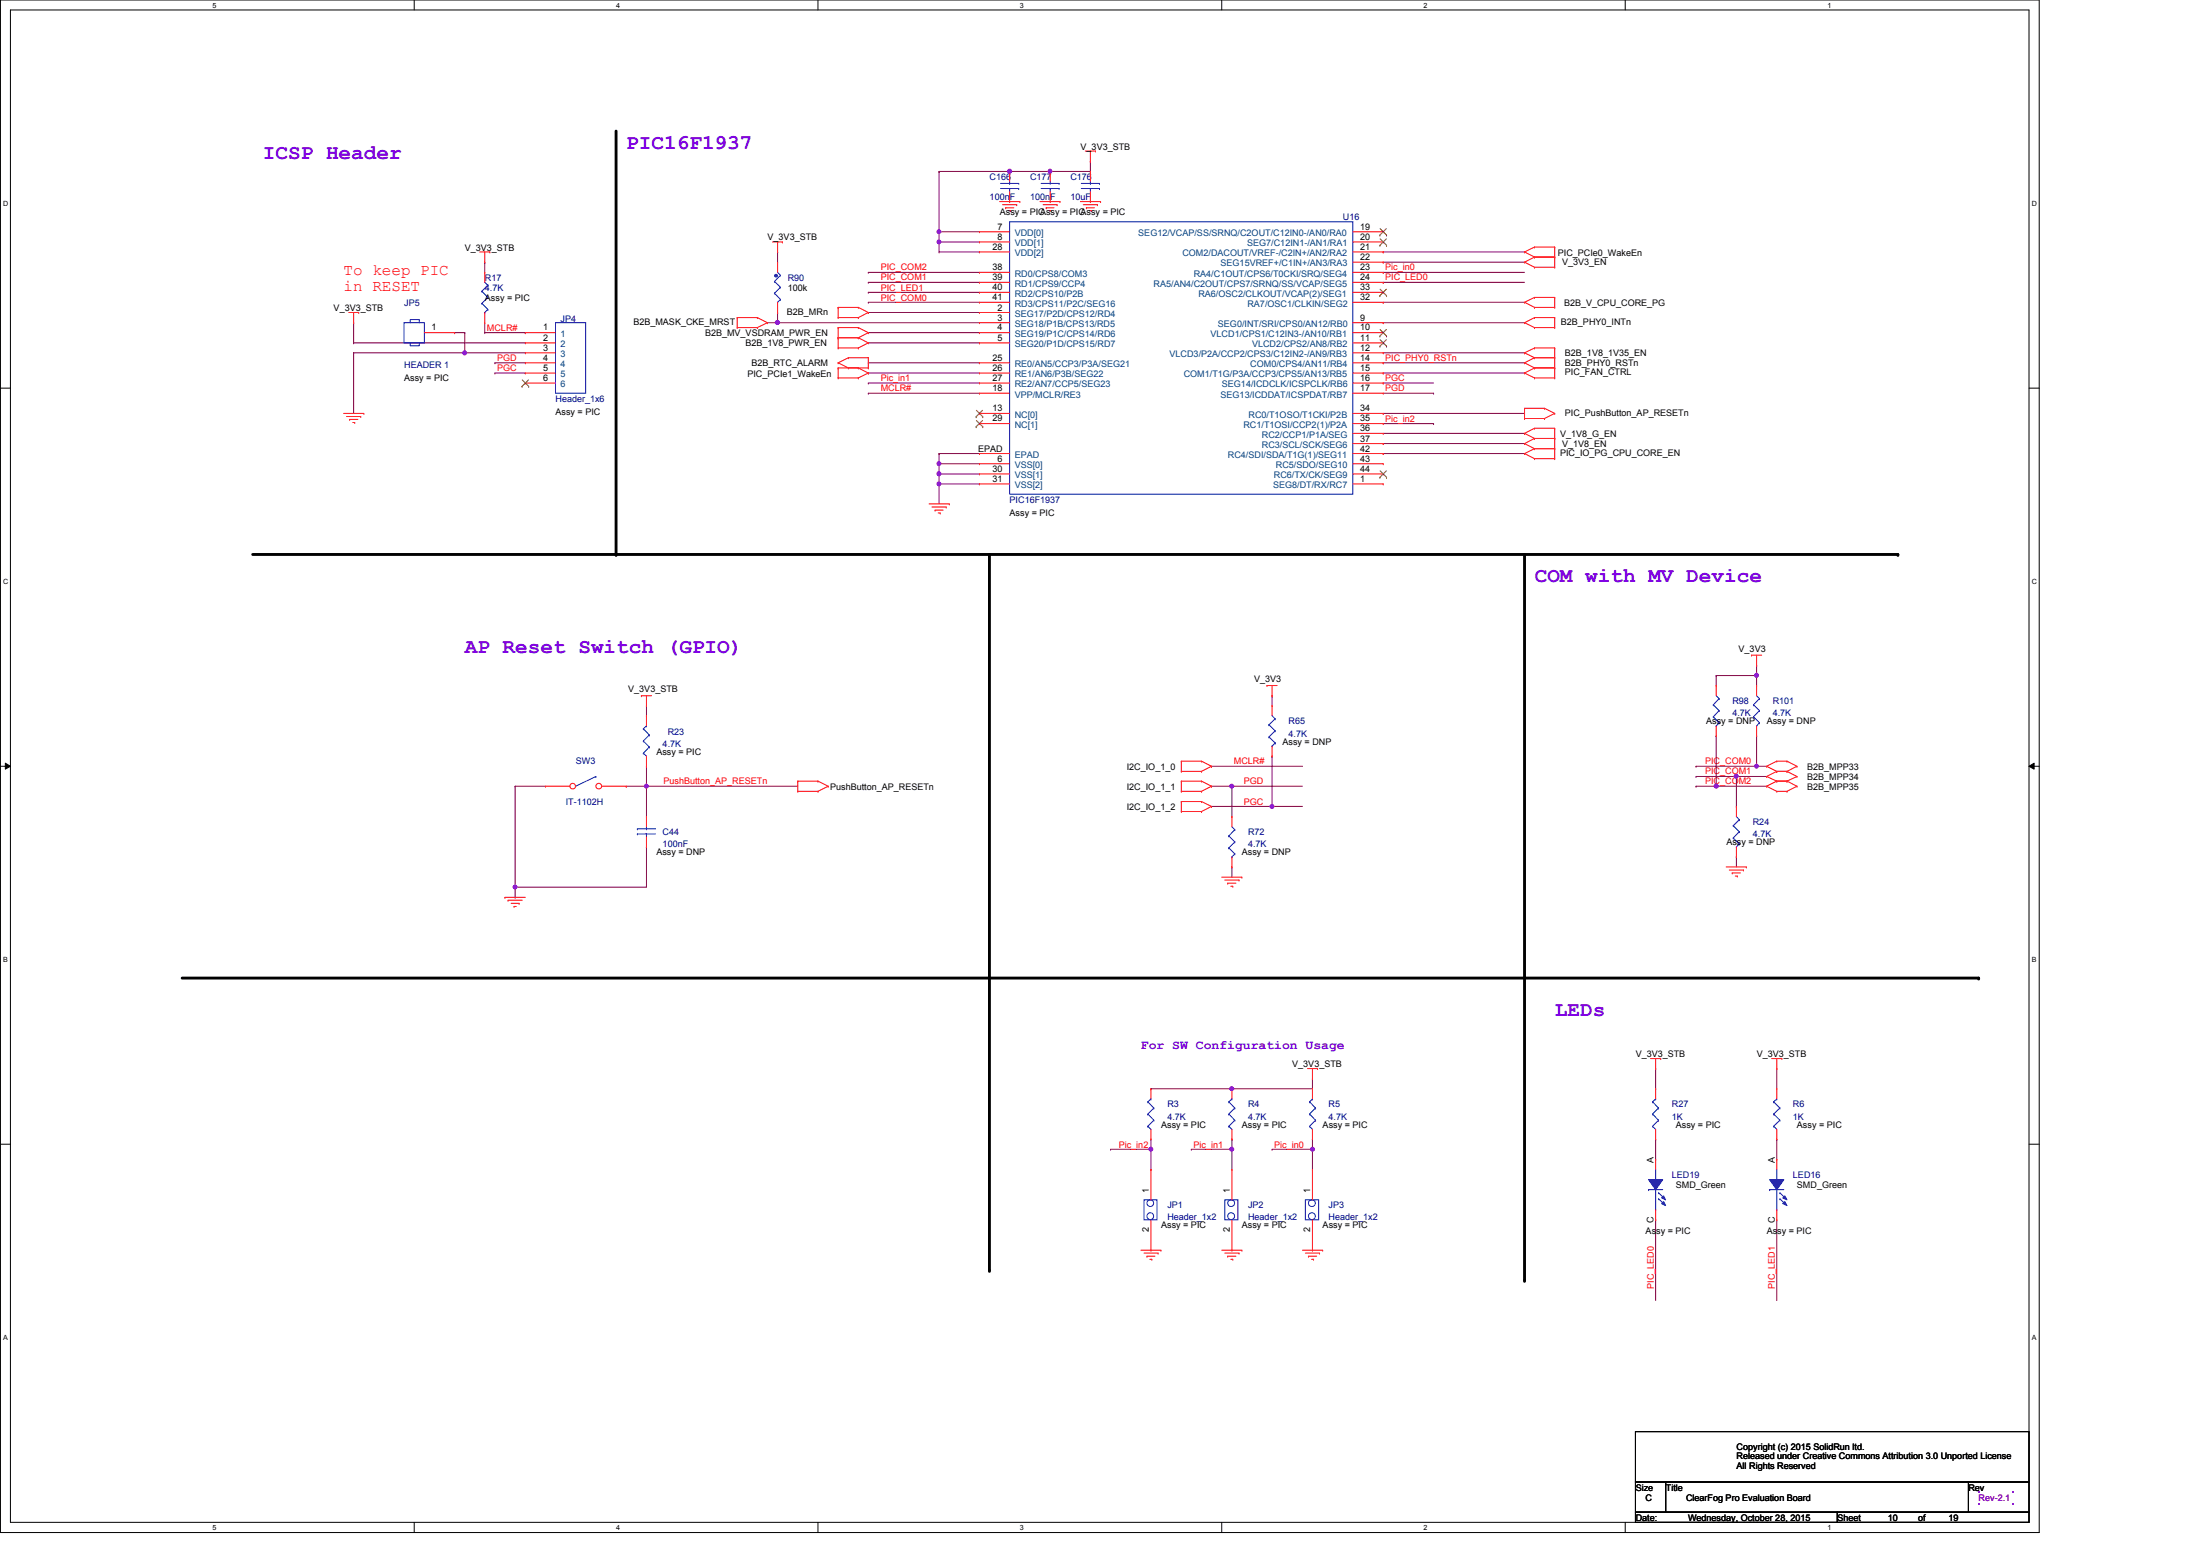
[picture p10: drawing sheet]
<svg xmlns="http://www.w3.org/2000/svg" width="420mm" height="297mm" viewBox="0 0 420 297" stroke-linecap="round" stroke-linejoin="round" font-family="sans-serif">
<path d="M.1 0h389v292.5h-389zM2 1.9h385.2v288.7h-385.2z" fill="none" stroke="#000" stroke-width=".19"/>
<g fill="#fff">
<path d="M40.6 .2h.7v1.5h-.7z"/>
<path d="M40.6 290.8h.7v1.5h-.7z"/>
</g>
<path d="M79 0v1.9M79 290.6v1.9" fill="none" stroke="#000" stroke-width=".19"/>
<g fill="#fff">
<path d="M117.6 .2h.8v1.5h-.8z"/>
<path d="M117.6 290.8h.8v1.5h-.8z"/>
</g>
<path d="M156.1 0v1.9M156.1 290.6v1.9" fill="none" stroke="#000" stroke-width=".19"/>
<g fill="#fff">
<path d="M194.6 .2h.8v1.5h-.8z"/>
<path d="M194.6 290.8h.8v1.5h-.8z"/>
</g>
<path d="M233.1 0v1.9M233.1 290.6v1.9" fill="none" stroke="#000" stroke-width=".19"/>
<g fill="#fff">
<path d="M271.7 .2h.7v1.5h-.7z"/>
<path d="M271.7 290.8h.7v1.5h-.7z"/>
</g>
<path d="M310.1 0v1.9M310.1 290.6v1.9" fill="none" stroke="#000" stroke-width=".19"/>
<g fill="#fff">
<path d="M348.7 .2h.8v1.5h-.8z"/>
<path d="M348.7 290.8h.8v1.5h-.8z"/>
<path d="M.6 38h1v1.5h-1z"/>
<path d="M387.7 38h1v1.5h-1z"/>
<path d="M.6 110.2h1v1.5h-1z"/>
<path d="M387.7 110.2h1v1.5h-1z"/>
</g>
<path d="M.1 74.1h1.9M387.2 74.1h1.9" fill="none" stroke="#000" stroke-width=".19"/>
<g fill="#fff">
<path d="M.6 182.3h.9v1.6h-.9z"/>
<path d="M387.7 182.3h.9v1.6h-.9z"/>
</g>
<path d="M.1 146.3h1.9M1 145.7l1 .6-1 .5zM387.2 146.3l1-.6v1.1zM387.2 146.3h1.9" fill="none" stroke="#000" stroke-width=".19"/>
<path d="M1 145.7l1 .6-1 .5zM387.2 146.3l1-.6v1.1z" fill="#000"/>
<g fill="#fff">
<path d="M.6 254.5h.9v1.5h-.9z"/>
<path d="M387.7 254.5h.9v1.5h-.9z"/>
</g>
<path d="M.1 218.4h1.9M387.2 218.4h1.9" fill="none" stroke="#000" stroke-width=".19"/>
<path d="M117.6 25v80.8M48.2 105.8h314M188.8 105.8v136.7M290.9 105.8v138.6M34.8 186.7h342.8" fill="none" stroke="#000" stroke-width=".55"/>
<g fill="#000">
<circle cx="117.6" cy="105.8" r=".27"/>
<circle cx="362.2" cy="105.8" r=".27"/>
<circle cx="377.6" cy="186.7" r=".27"/>
<circle cx="188.8" cy="242.5" r=".27"/>
<circle cx="290.9" cy="244.4" r=".27"/>
</g>
<g fill="none" stroke="#800040" stroke-width=".19">
<path d="M263.9 57.7h.1M263.9 57.7h27M67.5 65.4h.1M67.5 67.4h.1M67.5 61.6h.1M67.5 65.4h32.7M67.5 67.4h21.2M67.5 61.6v3.8M67.5 67.4v11.5M88.7 67.4h.1M92.5 63.5h7.7M94.4 69.3h.1"/>
<path d="M94.4 71.2h.1M94.4 69.3h5.8M94.4 71.2h5.8M100.2 63.5h.1M219.6 219.4h.1M219.6 217.4v2M235.1 217.4h.1M235.1 207.8h.1M235.1 217.4v2M250.4 205.9h.1M250.4 205.9v1.9h-15.3"/>
</g>
<circle cx="235" cy="207.8" r=".37" fill="#f0f"/>
<circle cx="235" cy="207.8" r=".37" fill="none" stroke="#f0f" stroke-width=".19"/>
<path d="M219.6 207.8h.1M219.6 207.8h15.5M250.4 219.4h.1M250.4 219.4v3.8" fill="none" stroke="#800040" stroke-width=".19"/>
<circle cx="250.5" cy="219.4" r=".37" fill="#f0f"/>
<circle cx="250.5" cy="219.4" r=".37" fill="none" stroke="#f0f" stroke-width=".19"/>
<path d="M235.1 219.4h.1M235.1 219.4v3.8M242.7 219.4h.1M242.7 219.4h7.7" fill="none" stroke="#800040" stroke-width=".19"/>
<circle cx="235" cy="219.4" r=".37" fill="#f0f"/>
<circle cx="235" cy="219.4" r=".37" fill="none" stroke="#f0f" stroke-width=".19"/>
<path d="M211.9 219.4h.1M211.9 219.4h7.7v3.8M227.3 219.4h.1M227.3 219.4h7.8M250.4 217.4h.1M250.4 217.4v2M219.6 223.2h.1" fill="none" stroke="#800040" stroke-width=".19"/>
<circle cx="219.6" cy="219.4" r=".36" fill="#f0f"/>
<circle cx="219.6" cy="219.4" r=".36" fill="none" stroke="#f0f" stroke-width=".19"/>
<path d="M92.5 50h.1M92.5 50v2M263.9 69.3h.1M263.9 69.3h27M179.2 92.4h.1M179.2 92.4v3.8M315.9 217.4h.1M315.9 217.4v3.9M315.9 232.8h.1M315.9 232.8v15.4" fill="none" stroke="#800040" stroke-width=".19"/>
<circle cx="179.2" cy="92.3" r=".37" fill="#f0f"/>
<circle cx="179.2" cy="92.3" r=".37" fill="none" stroke="#f0f" stroke-width=".19"/>
<path d="M179.2 90.5h.1M179.2 90.5h7.7" fill="none" stroke="#800040" stroke-width=".19"/>
<circle cx="179.2" cy="90.4" r=".38" fill="#f0f"/>
<circle cx="179.2" cy="90.4" r=".38" fill="none" stroke="#f0f" stroke-width=".19"/>
<g fill="none" stroke="#800040" stroke-width=".19">
<path d="M179.2 44.2h.1M179.2 46.2h.1M179.2 44.2v3.9M179.2 44.2h7.7M179.2 46.2h7.7M263.9 50h.1M263.9 50h27M179.2 92.4h.1M179.2 88.5h.1M179.2 86.6h.1M179.2 90.5h.1M179.2 92.4h7.7"/>
<path d="M179.2 88.5h7.7M179.2 86.6h7.7M179.2 90.5v1.9"/>
</g>
<circle cx="179.2" cy="46.2" r=".37" fill="#f0f"/>
<circle cx="179.2" cy="46.2" r=".37" fill="none" stroke="#f0f" stroke-width=".19"/>
<path d="M179.2 48.1h.1M179.2 48.1h7.7M179.2 86.6h.1M179.2 86.6v1.9" fill="none" stroke="#800040" stroke-width=".19"/>
<circle cx="179.2" cy="88.5" r=".37" fill="#f0f"/>
<circle cx="179.2" cy="88.5" r=".37" fill="none" stroke="#f0f" stroke-width=".19"/>
<path d="M192.7 32.7h.1M192.7 32.7h7.7M263.9 73.1h.1M263.9 73.1h9.7M263.9 75.1h9.7M273.6 75.1h.1M179.2 88.5h.1M179.2 88.5v2" fill="none" stroke="#800040" stroke-width=".19"/>
<circle cx="200.3" cy="32.7" r=".36" fill="#f0f"/>
<circle cx="200.3" cy="32.7" r=".36" fill="none" stroke="#f0f" stroke-width=".19"/>
<circle cx="192.7" cy="32.7" r=".38" fill="#f0f"/>
<circle cx="192.7" cy="32.7" r=".38" fill="none" stroke="#f0f" stroke-width=".19"/>
<path d="M179.2 32.7h.1M179.2 32.7h13.5M179.2 32.7v11.5" fill="none" stroke="#800040" stroke-width=".19"/>
<circle cx="179.2" cy="44.2" r=".37" fill="#f0f"/>
<circle cx="179.2" cy="44.2" r=".37" fill="none" stroke="#f0f" stroke-width=".19"/>
<g fill="none" stroke="#800040" stroke-width=".19">
<path d="M200.4 32.7h.1M208.1 30.8h.1M208.1 30.8v1.9h-7.7M165.7 57.7h.1M165.7 53.9h.1M165.7 59.6h.1M165.7 52h.1M165.7 55.8h.1M165.7 57.7h21.2M165.7 53.9h21.2M165.7 59.6h21.2M165.7 52h21.2"/>
<path d="M165.7 55.8h21.2M263.9 48.1h.1M263.9 52h.1M263.9 53.9h.1M263.9 48.1h27M263.9 53.9h27M263.9 52h27M92.5 63.5h.1M92.5 61.6v1.9M146.4 61.6h.1M146.4 61.6h2M165.7 69.3h.1"/>
<path d="M165.7 75.1h.1M165.7 63.5h.1M165.7 71.2h.1M165.7 73.1h.1M165.7 69.3h21.2M165.7 75.1h21.2M165.7 63.5h21.2M165.7 71.2h21.2M165.7 73.1h21.2M165.7 65.4h21.2M186.9 65.4h.1M263.9 67.4h27"/>
<path d="M290.9 67.4h.1M263.9 84.7h.1M263.9 80.9h9.7M263.9 82.7h27M263.9 84.7h27M273.6 80.9h.1M290.9 82.7h.1M315.9 204h.1M315.9 204v3.8"/>
</g>
<circle cx="148.3" cy="61.6" r=".38" fill="#f0f"/>
<circle cx="148.3" cy="61.6" r=".38" fill="none" stroke="#f0f" stroke-width=".19"/>
<path d="M123.4 150.1h.1M123.4 146.3h.1M123.4 150.1h28.8M123.4 146.3v3.8" fill="none" stroke="#800040" stroke-width=".19"/>
<circle cx="123.3" cy="150.1" r=".36" fill="#f0f"/>
<circle cx="123.3" cy="150.1" r=".36" fill="none" stroke="#f0f" stroke-width=".19"/>
<g fill="none" stroke="#800040" stroke-width=".19">
<path d="M148.4 48.1h.1M148.4 59.6h.1M148.4 48.1v1.9M148.4 59.6v2M148.4 61.6h.1M148.4 61.6h38.5M263.9 78.9h.1M263.9 71.2h.1M263.9 61.6h.1M263.9 78.9h27M263.9 71.2h27M263.9 61.6h27"/>
<path d="M263.9 86.6h.1M263.9 86.6h27M123.4 134.7h.1M123.4 134.7v1.9M98.3 150.1h.1M98.3 150.1h5.8M98.3 150.1v19.2M119.5 150.1h.1M119.5 150.1h3.9M123.4 150.1h.1M123.4 150.1v5.8M231.2 146.3h.1"/>
<path d="M231.2 150.1h.1M231.2 153.9h.1M231.2 150.1h3.9M231.2 146.3h17.3M242.7 144.3h.1M242.7 144.3v9.6h-11.5M98.3 169.3h.1M123.4 161.7h.1M123.4 161.7v7.6M339 217.4h.1M339 204h.1M339 204v3.8"/>
<path d="M339 217.4v3.9M339 232.8h.1M339 232.8v15.4"/>
</g>
<circle cx="242.7" cy="153.9" r=".37" fill="#f0f"/>
<circle cx="242.7" cy="153.9" r=".37" fill="none" stroke="#f0f" stroke-width=".19"/>
<path d="M235.1 150.1h.1M235.1 150.1v5.8M235.1 150.1h13.4M242.7 153.9h.1M242.7 153.9h5.8" fill="none" stroke="#800040" stroke-width=".19"/>
<circle cx="235" cy="150.1" r=".37" fill="#f0f"/>
<circle cx="235" cy="150.1" r=".37" fill="none" stroke="#f0f" stroke-width=".19"/>
<g fill="none" stroke="#800040" stroke-width=".19">
<path d="M242.7 132.8h.1M242.7 132.8v1.9M323.6 150.1h.1M323.6 148.2h.1M323.6 146.3h.1M323.6 150.1h3.9M323.6 148.2h7.7M323.6 146.3h13.5M335.2 140.5h.1M335.2 146.3h.1M335.2 140.5v5.8M235.1 165.5h.1"/>
<path d="M235.1 165.5v1.9"/>
</g>
<circle cx="335.2" cy="146.2" r=".36" fill="#f0f"/>
<circle cx="335.2" cy="146.2" r=".36" fill="none" stroke="#f0f" stroke-width=".19"/>
<path d="M327.5 140.5h.1M327.5 140.5v9.6" fill="none" stroke="#800040" stroke-width=".19"/>
<circle cx="327.5" cy="150.1" r=".37" fill="#f0f"/>
<circle cx="327.5" cy="150.1" r=".37" fill="none" stroke="#f0f" stroke-width=".19"/>
<path d="M327.5 150.1h.1M327.5 150.1h9.6M331.3 148.2h.1M331.3 148.2v5.7" fill="none" stroke="#800040" stroke-width=".19"/>
<circle cx="331.3" cy="148.1" r=".37" fill="#f0f"/>
<circle cx="331.3" cy="148.1" r=".37" fill="none" stroke="#f0f" stroke-width=".19"/>
<path d="M327.5 128.9h.1M327.5 128.9v2M327.5 128.9h7.7M335.2 127h.1M335.2 128.9h.1M335.2 127v3.9M331.3 148.2h.1M331.3 148.2h5.8M331.3 163.5h.1M331.3 163.5v2" fill="none" stroke="#800040" stroke-width=".19"/>
<circle cx="335.2" cy="128.9" r=".37" fill="#f0f"/>
<circle cx="335.2" cy="128.9" r=".37" fill="none" stroke="#f0f" stroke-width=".19"/>
<path d="M98.3 169.3h.1M98.3 169.3h25.1" fill="none" stroke="#800040" stroke-width=".19"/>
<circle cx="98.3" cy="169.3" r=".36" fill="#f0f"/>
<circle cx="98.3" cy="169.3" r=".36" fill="none" stroke="#f0f" stroke-width=".19"/>
<path d="M88.7 63.5h.1M88.7 67.4h.1M88.7 63.5v3.9M88.7 67.4h11.5M98.3 171.3h.1M98.3 169.3v2" fill="none" stroke="#800040" stroke-width=".19"/>
<circle cx="88.7" cy="67.3" r=".38" fill="#f0f"/>
<circle cx="88.7" cy="67.3" r=".38" fill="none" stroke="#f0f" stroke-width=".19"/>
<path d="M86.7 63.5h.1M86.7 63.5h2" fill="none" stroke="#800040" stroke-width=".19"/>
<g fill="none" stroke="#f00" stroke-width=".19">
<path d="M190.8 38.5h3.8M191.3 39.1h2.7M191.9 39.7h.1M191.9 39.7h1.6M194 39.1h.1M194.6 38.5h.1M198.5 38.5h3.8M199.1 39.1h2.6M199.6 39.7h.1M199.6 39.7h1.5M201.7 39.1h.1M202.3 38.5h.1"/>
<path d="M206.2 38.5h3.8M206.7 39.1h2.7M207.1 28.8h1.9M207.3 39.7h.1M207.3 39.7h1.5M208.1 30.8h.1M208.1 28.8v2M209 28.8h.1M209.4 39.1h.1M210 38.5h.1M66.5 59.6h2M67.5 59.6v2"/>
<path d="M68.5 59.6h.1M91.5 48.1h2M92.5 50h.1M92.5 48.1v1.9M93.5 48.1h.1M147.4 46.2h1.9M148.4 48.1h.1M148.4 46.2v1.9M149.3 46.2h.1M159.9 58.7h.1M159.9 58.7v1.9M159.9 58.7h3.9"/>
<path d="M163.8 58.7h.1M163.8 58.7l1.9 .9M165.7 59.6h.1M165.7 59.6l-1.9 1M192.5 40.2h.4M192.9 40.2h.1M200.2 40.2h.4M200.6 40.2h.1M207.9 40.2h.4M208.3 40.2h.1M290.9 48.1h.1M290.9 50h.1"/>
<path d="M290.9 57.7h.1M290.9 48.1l1.9 1M290.9 50l1.9 1M290.9 57.7l1.9 1M292.8 47.2h.1M292.8 49.1h.1M292.8 51h.1M292.8 56.8h.1M292.8 58.7h.1M292.8 47.2h3.9M292.8 47.2l-1.9 .9M292.8 49.1h3.9"/>
<path d="M292.8 49.1l-1.9 .9M292.8 51h3.9M292.8 56.8h3.9M292.8 56.8l-1.9 .9M292.8 58.7h3.9M296.7 49.1h.1M296.7 47.2h.1M296.7 51h.1M296.7 58.7h.1M296.7 56.8h.1M296.7 47.2v3.8M296.7 56.8v1.9"/>
<path d="M65.6 78.9h3.8M66.1 79.5h2.7M67.5 61.6h.1M68.8 79.5h.1M69.4 78.9h.1M140.7 60.6h.1M140.7 62.5h.1M140.7 62.5h3.8M140.7 60.6h3.8M140.7 60.6v1.9M144.5 62.5h.1M144.5 60.6h.1"/>
<path d="M144.5 60.6l1.9 1M146.4 61.6h.1M146.4 61.6l-1.9 .9M159.9 72.1h.1M159.9 70.2h.1M159.9 64.5h.1M159.9 62.5h.1M159.9 66.4h.1M159.9 69.3h.1M159.9 60.6h.1M159.9 70.2h5.8M159.9 72.1h3.9"/>
<path d="M159.9 62.5v3.9M159.9 70.2v1.9M159.9 62.5h3.9M159.9 64.5h3.9M159.9 66.4h3.9M159.9 60.6h3.9M159.9 69.3l2 .9M161.9 70.2h.1M161.9 68.3h.1M161.9 68.3h3.8M161.9 68.3l-2 1M163.8 70.2h.1"/>
<path d="M163.8 72.1h.1M163.8 62.5h.1M163.8 64.5h.1M163.8 66.4h.1M163.8 60.6h.1M163.8 70.2l1.9 1M163.8 62.5l1.9 1M163.8 64.5l1.9 .9M165.7 71.2h.1M165.7 63.5h.1M165.7 65.4h.1M165.7 68.3h.1"/>
<path d="M165.7 70.2h.1M165.7 71.2l-1.9 .9M165.7 63.5l-1.9 1M165.7 65.4l-1.9 1M165.7 68.3v1.9M290.9 77.9h.1M290.9 79.9h.1M290.9 71.2h.1M290.9 67.4h.1M290.9 69.3h.1M290.9 61.6h.1M290.9 79.9h3.8"/>
<path d="M290.9 77.9h3.8M290.9 77.9v2M290.9 71.2l1.9 .9M290.9 67.4l1.9 .9M290.9 69.3l1.9 .9M290.9 61.6l1.9 .9M292.8 70.2h.1M292.8 72.1h.1M292.8 66.4h.1M292.8 68.3h.1M292.8 60.6h.1M292.8 62.5h.1"/>
<path d="M292.8 70.2h3.9M292.8 72.1h3.9M292.8 70.2l-1.9 1M292.8 62.5h3.9M292.8 66.4h3.9M292.8 66.4l-1.9 1M292.8 68.3h3.9M292.8 60.6h3.9M292.8 68.3l-1.9 1M292.8 60.6l-1.9 1M294.7 79.9h.1M294.7 77.9h.1"/>
<path d="M294.7 77.9l2 1M296.7 78.9h.1M296.7 72.1h.1M296.7 70.2h.1M296.7 68.3h.1M296.7 66.4h.1M296.7 62.5h.1M296.7 60.6h.1M296.7 60.6v1.9M296.7 66.4v5.7M296.7 78.9l-2 1M66.7 80.1h.1"/>
<path d="M66.7 80.1h1.6M67.3 80.6h.4M67.7 80.6h.1M177.3 96.2h3.8M177.8 96.8h2.8M178.4 97.4h.1M178.4 97.4h1.6M179 97.9h.4M179.4 97.9h.1M180.6 96.8h.1M181.1 96.2h.1M290.9 86.6h.1"/>
<path d="M290.9 82.7h.1M290.9 84.7h.1M290.9 86.6l1.9 .9M290.9 82.7l1.9 1M290.9 84.7l1.9 .9M292.8 87.5h.1M292.8 85.6h.1M292.8 81.7h.1M292.8 83.7h.1M292.8 87.5h3.9M292.8 85.6l-1.9 1M292.8 85.6h3.9"/>
<path d="M292.8 81.7h3.9M292.8 81.7l-1.9 1M292.8 83.7h3.9M292.8 83.7l-1.9 1M296.7 85.6h.1M296.7 87.5h.1M296.7 83.7h.1M296.7 81.7h.1M296.7 81.7v5.8M122.4 132.8h.1M122.4 132.8h1.9M123.4 134.7h.1"/>
<path d="M123.4 132.8v1.9M241.8 130.9h.1M241.8 130.9h1.9M242.7 132.8h.1M242.7 130.9v1.9M334.2 125.1h.1M334.2 125.1h2M335.2 127h.1M335.2 125.1v1.9M152.2 151h.1M152.2 149.1h.1M152.2 149.1h3.9"/>
<path d="M152.2 151h3.9M152.2 149.1v1.9M156.1 149.1h.1M156.1 151h.1M156.1 149.1l1.9 1M158 150.1h.1M158 150.1l-1.9 .9M225.4 147.2h.1M225.4 145.3h.1M225.4 151h.1M225.4 149.1h.1M225.4 154.9h.1"/>
<path d="M225.4 153h.1M225.4 149.1h3.9M225.4 151h3.9M225.4 147.2h3.9M225.4 145.3h3.9M225.4 145.3v1.9M225.4 149.1v1.9M225.4 153v1.9M225.4 153h3.9M225.4 154.9h3.9M229.3 145.3h.1M229.3 147.2h.1"/>
<path d="M229.3 149.1h.1M229.3 151h.1M229.3 153h.1M229.3 154.9h.1M229.3 145.3l1.9 1M229.3 149.1l1.9 1M229.3 153l1.9 .9M231.2 146.3h.1M231.2 150.1h.1M231.2 153.9h.1M231.2 146.3l-1.9 .9M231.2 150.1l-1.9 .9"/>
<path d="M231.2 153.9l-1.9 1M337.1 150.1h.1M337.1 148.2h.1M337.1 146.3h.1M337.1 150.1l1.9 .9M337.1 148.2l1.9 .9M337.1 146.3l1.9 .9M339 149.1h.1M339 151h.1M339 147.2h.1M339 145.3h.1M339 149.1h2"/>
<path d="M339 151h2M339 149.1l-1.9 1M339 147.2l-1.9 1M339 147.2h2M339 145.3l-1.9 1M339 145.3h2M341 149.1h.1M341 151h.1M341 147.2h.1M341 145.3h.1M341 149.1l1.9 1M341 147.2l1.9 1"/>
<path d="M341 145.3l1.9 1M342.9 150.1h.1M342.9 148.2h.1M342.9 146.3h.1M342.9 150.1l-1.9 .9M342.9 148.2l-1.9 .9M342.9 146.3l-1.9 .9M96.4 171.3h.1M96.4 171.3h3.8M96.9 171.8h.1M96.9 171.8h2.8M97.5 172.4h1.6"/>
<path d="M98.1 173h.1M98.1 173h.4M99.1 172.4h.1M233.1 167.4h3.9M233.7 168h2.7M234.3 168.6h.1M234.3 168.6h1.5M234.9 169.2h.3M235.2 169.2h.1M236.4 168h.1M237 167.4h.1M329.4 165.5h3.8"/>
<path d="M330 166.1h2.7M330.5 166.6h.1M330.5 166.6h1.6M331.1 167.2h.4M331.5 167.2h.1M332.7 166.1h.1M333.2 165.5h.1M249.5 204h1.9M250.4 205.9h.1M250.4 204v1.9M251.4 204h.1M315 202.1h1.9"/>
<path d="M315.9 204h.1M315.9 202.1v1.9M316.9 202.1h.1M338.1 202.1h1.9M339 204h.1M339 202.1v1.9M340 202.1h.1M217.7 238.6h3.8M218.3 239.2h2.7M218.9 239.8h.1M218.9 239.8h1.5M221 239.2h.1"/>
<path d="M221.5 238.6h.1M233.1 238.6h3.9M233.7 239.2h2.7M234.3 239.8h.1M234.3 239.8h1.5M236.4 239.2h.1M237 238.6h.1M248.5 238.6h3.9M249.1 239.2h2.7M249.7 239.8h.1M249.7 239.8h1.5M251.8 239.2h.1"/>
<path d="M252.4 238.6h.1M219.4 240.4h.4M219.8 240.4h.1M234.9 240.4h.3M235.2 240.4h.1M250.3 240.4h.4M250.7 240.4h.1"/>
</g>
<path d="M312.1 273.3h75.1v9.6h-75.1zM312.1 282.9h5.7v5.7h-5.7zM312.1 288.6h38.5v2h-38.5zM317.8 282.9h57.8v5.7h-57.8zM350.6 288.6h36.6v2h-36.6zM375.6 282.9h11.6v5.7h-11.6z" fill="none" stroke="#000" stroke-width=".19"/>
<g fill="#f0f">
<path d="M377.4 284.6h.3v.4h-.3z"/>
<path d="M384 284.6h.3v.4h-.3z"/>
<path d="M384 287h.3v.3h-.3z"/>
<path d="M377.4 287h.3v.3h-.3z"/>
</g>
<path d="M312.1 273.3h75.1v9.6h-75.1zM312.1 282.9h5.7v5.7h-5.7zM312.1 288.6h38.5v2h-38.5zM317.8 282.9h57.8v5.7h-57.8zM350.6 288.6h36.6v2h-36.6zM375.6 282.9h11.6v5.7h-11.6z" fill="none" stroke="#000" stroke-width=".19"/>
<g fill="#f0f">
<path d="M377.4 284.6h.3v.4h-.3z"/>
<path d="M384 284.6h.3v.4h-.3z"/>
<path d="M384 287h.3v.3h-.3z"/>
<path d="M377.4 287h.3v.3h-.3z"/>
</g>
<path d="M312.1 273.3h75.1v9.6h-75.1zM312.1 282.9h5.7v5.7h-5.7zM312.1 288.6h38.5v2h-38.5zM317.8 282.9h57.8v5.7h-57.8zM350.6 288.6h36.6v2h-36.6zM375.6 282.9h11.6v5.7h-11.6z" fill="none" stroke="#000" stroke-width=".19"/>
<g fill="#f0f">
<path d="M377.4 284.6h.3v.4h-.3z"/>
<path d="M384 284.6h.3v.4h-.3z"/>
<path d="M384 287h.3v.3h-.3z"/>
<path d="M377.4 287h.3v.3h-.3z"/>
</g>
<g fill="none" stroke="#00f" stroke-width=".19">
<path d="M190.9 36h3.5M190.9 35h3.5M192.7 35h.1M192.7 36h.1M192.7 34.6v.4M192.7 36v.6M194.4 36h.1M194.4 35h.1M198.7 36h3.4M198.7 35h3.4M200.4 35h.1M200.4 36h.1"/>
<path d="M200.4 34.6v.4M200.4 36v.6M202.1 36h.1M202.1 35h.1M206.3 36h3.5M206.3 35h3.5M208.1 35h.1M208.1 36h.1M208.1 34.6v.4M208.1 36v.6M209.8 36h.1M209.8 35h.1"/>
<path d="M326.9 134.5h.1M326.9 136.8h.1M326.9 134.5l1.1 1.1M326.9 136.8l1.1 1.2M327.5 138.6h.1M327.5 132.8l.5 .5M328 133.3h.1M328 135.6h.1M328 138h.1M328 133.3l-1.1 1.2M328 135.6l-1.1 1.2M328 138l-.5 .6"/>
<path d="M334.6 134.5h.1M334.6 136.8h.1M334.6 134.5l1.1 1.1M334.6 136.8l1.1 1.2M335.2 138.6h.1M335.2 132.8l.5 .5M335.7 133.3h.1M335.7 135.6h.1M335.7 138h.1M335.7 133.3l-1.1 1.2M335.7 135.6l-1.1 1.2M335.7 138l-.5 .6"/>
<path d="M121.6 159.2h.1M121.6 158.2h.1M121.6 159.2h3.5M121.6 158.2h3.5M123.4 158.2h.1M123.4 159.2h.1M123.4 157.8v.4M123.4 159.2v.5M234.5 159.6h.1M234.5 159.6l1.1 1.1M235.1 157.8l.5 .6M235.6 158.4h.1"/>
<path d="M235.6 158.4l-1.1 1.2M234.5 161.8h.1M234.5 161.8l1.1 1.2M235.1 163.5h.1M235.6 160.7h.1M235.6 163h.1M235.6 160.7l-1.1 1.1M235.6 163l-.5 .5M234.5 215h.1M234.5 212.6h.1M234.5 210.3h.1M234.5 215l.6 .6"/>
<path d="M234.5 212.6l1.1 1.2M234.5 210.3l1.1 1.2M235.1 209.8h.1M235.1 209.8l-.6 .5M235.6 213.8h.1M235.6 211.5h.1M235.6 213.8l-1.1 1.2M235.6 211.5l-1.1 1.1M249.9 215h.1M249.9 212.6h.1M249.9 210.3h.1M249.9 215l.5 .6"/>
<path d="M249.9 212.6l1.1 1.2M249.9 210.3l1.1 1.2M250.4 209.8h.1M250.4 209.8l-.5 .5M251 213.8h.1M251 211.5h.1M251 213.8l-1.1 1.2M251 211.5l-1.1 1.1M233.7 229h2.5v3.8h-2.5zM337.7 227.1h.1M337.7 227.1h2.7M339 225.2h.1"/>
<path d="M339 230.9h.1M339 223.2v2M339 227.1v3.8"/>
<circle cx="234.9" cy="232.1" r=".66"/>
<circle cx="234.9" cy="229.7" r=".65"/>
</g>
<g fill="none" stroke="#f00" stroke-width=".19">
<path d="M192.7 32.7h.1M192.7 38.5h.1M192.7 32.7v1.9M192.7 36.6v1.9M200.4 32.7h.1M200.4 38.5h.1M200.4 32.7v1.9M200.4 36.6v1.9M208.1 32.7h.1M208.1 38.5h.1M208.1 32.7v1.9M208.1 36.6v1.9"/>
<path d="M327.5 130.9h.1M327.5 130.9v1.9M327.5 138.6v1.9M335.2 130.9h.1M335.2 130.9v1.9M335.2 138.6v1.9M123.4 155.9h.1M123.4 155.9v1.9M123.4 159.7v2M235.1 155.9h.1M235.1 155.9v1.9M327.5 140.5h.1"/>
<path d="M335.2 140.5h.1M123.4 161.7h.1M235.1 165.5h.1M235.1 163.5v2M235.1 217.4h.1M235.1 207.8h.1M235.1 207.8v2M235.1 215.6v1.8M250.4 217.4h.1M250.4 207.8h.1M250.4 207.8v2M250.4 215.6v1.8"/>
<path d="M235.1 223.2h.1M235.1 238.6h.1M235.1 223.2v5.8M235.1 232.8v5.8"/>
</g>
<path d="M337.7 225.2h2.7l-1.4 1.9z" fill-rule="evenodd" fill="#00f"/>
<path d="M337.7 225.2h2.7l-1.4 1.9z" fill="none" stroke="#00f" stroke-width=".19"/>
<path d="M340.6 229.4l.4 .7-.8-.4z" fill-rule="evenodd" fill="#00f"/>
<path d="M340.6 229.4l.4 .7-.8-.4z" fill="none" stroke="#00f" stroke-width=".19"/>
<path d="M340.6 228.3l.4 .7-.8-.4z" fill-rule="evenodd" fill="#00f"/>
<g fill="none" stroke="#00f" stroke-width=".19">
<path d="M147.8 53.7h.1M147.8 56h.1M147.8 53.7l1.1 1.1M147.8 56l1.1 1.1M148.4 57.7h.1M148.4 52l.5 .5M148.9 52.5h.1M148.9 54.8h.1M148.9 57.1h.1M148.9 52.5l-1.1 1.2M148.9 54.8l-1.1 1.2M148.9 57.1l-.5 .6"/>
<path d="M192.7 42.3h65.4v52h-65.4zM77.1 61.6h3.9v3.8h-3.9zM78.3 61.6v-.6h1.7v.6M78.3 65.4v.6h1.7v-.6M106 61.6h5.8v13.5h-5.8zM122.8 139.1h.1M122.8 139.1l1.1 1.2M123.4 138.6h.1M123.4 138.6l-.6 .5M242.1 138.3h.1M242.1 138.3l1.2 1.2M242.7 136.6l.6 .6"/>
<path d="M243.3 137.2h.1M243.3 139.5h.1M243.3 137.2l-1.2 1.1M243.3 139.5l-1.2 1.2M122.8 143.8h.1M122.8 141.4h.1M122.8 143.8l.6 .5M122.8 141.4l1.1 1.2M123.9 142.6h.1M123.9 140.3h.1M123.9 142.6l-1.1 1.2M123.9 140.3l-1.1 1.1"/>
<path d="M242.1 140.7h.1M242.1 140.7l1.2 1.1M242.7 142.4h.1M243.3 141.8h.1M243.3 141.8l-.6 .6M330.8 157.6h.1M330.8 159.9h.1M330.8 157.6l1.1 1.1M330.8 159.9l1.1 1.2M331.3 155.9l.6 .6M331.9 156.5h.1M331.9 158.7h.1"/>
<path d="M331.9 156.5l-1.1 1.1M331.9 158.7l-1.1 1.2M331.3 161.7h.1M331.9 161.1h.1M331.9 161.1l-.6 .6M219 215h.1M219 212.6h.1M219 210.3h.1M219 215l.6 .6M219 212.6l1.2 1.2M219 210.3l1.2 1.2M219.6 209.8h.1"/>
<path d="M219.6 209.8l-.6 .5M220.2 213.8h.1M220.2 211.5h.1M220.2 213.8l-1.2 1.2M220.2 211.5l-1.2 1.1M338.5 215h.1M338.5 212.6h.1M338.5 210.3h.1M338.5 215l.5 .6M338.5 212.6l1.1 1.2M338.5 210.3l1.1 1.2M339 209.8h.1"/>
<path d="M339 209.8l-.5 .5M339.6 213.8h.1M339.6 211.5h.1M339.6 213.8l-1.1 1.2M339.6 211.5l-1.1 1.1M218.3 229h2.5v3.8h-2.5zM249.1 229h2.5v3.8h-2.5zM339.6 227.7h.1M339.6 228.8h.1M339.6 227.7l1.2 1.1M339.6 228.8l1.2 1.2M340.6 228.3l.4 .7-.8-.4z"/>
<circle cx="219.5" cy="232.1" r=".64"/>
<circle cx="219.5" cy="229.7" r=".63"/>
<circle cx="250.3" cy="232.1" r=".66"/>
<circle cx="250.3" cy="229.7" r=".65"/>
</g>
<g fill="none" stroke="#f00" stroke-width=".19">
<path d="M186.9 48.1h.1M186.9 52h.1M186.9 53.9h.1M186.9 55.8h.1M186.9 57.7h.1M186.9 59.6h.1M186.9 44.2h.1M186.9 46.2h.1M186.9 44.2h5.8M186.9 46.2h5.8M186.9 48.1h5.8M186.9 52h5.8"/>
<path d="M186.9 53.9h5.8M186.9 55.8h5.8M186.9 57.7h5.8M186.9 59.6h5.8M258.1 44.2h5.8M258.1 46.2h5.8M258.1 48.1h5.8M258.1 50h5.8M258.1 52h5.8M258.1 53.9h5.8M258.1 55.8h5.8M258.1 57.7h5.8"/>
<path d="M263.9 44.2h.1M263.9 46.2h.1M263.9 48.1h.1M263.9 50h.1M263.9 52h.1M263.9 53.9h.1M263.9 57.7h.1M263.9 55.8h.1M81 63.5h5.7M86.7 63.5h.1M100.2 63.5h.1M100.2 65.4h.1"/>
<path d="M100.2 67.4h.1M100.2 69.3h.1M100.2 71.2h.1M100.2 73.1h.1M100.2 63.5h5.8M100.2 65.4h5.8M100.2 67.4h5.8M100.2 69.3h5.8M100.2 71.2h5.8M100.2 73.1h5.8M186.9 78.9h.1M186.9 61.6h.1"/>
<path d="M186.9 63.5h.1M186.9 65.4h.1M186.9 69.3h.1M186.9 71.2h.1M186.9 73.1h.1M186.9 75.1h.1M186.9 63.5h5.8M186.9 65.4h5.8M186.9 69.3h5.8M186.9 71.2h5.8M186.9 73.1h5.8M186.9 78.9h5.8"/>
<path d="M186.9 75.1h5.8M186.9 61.6h5.8M258.1 63.5h5.8M258.1 65.4h5.8M258.1 67.4h5.8M258.1 69.3h5.8M258.1 71.2h5.8M258.1 73.1h5.8M258.1 78.9h5.8M258.1 75.1h5.8M258.1 61.6h5.8M263.9 78.9h.1"/>
<path d="M263.9 63.5h.1M263.9 65.4h.1M263.9 67.4h.1M263.9 69.3h.1M263.9 71.2h.1M263.9 73.1h.1M263.9 75.1h.1M263.9 61.6h.1M186.9 80.9h.1M186.9 90.5h.1M186.9 88.5h.1M186.9 92.4h.1"/>
<path d="M186.9 86.6h.1M186.9 80.9h5.8M186.9 90.5h5.8M186.9 86.6h5.8M186.9 88.5h5.8M186.9 92.4h5.8M258.1 80.9h5.8M258.1 90.5h5.8M258.1 82.7h5.8M258.1 84.7h5.8M258.1 86.6h5.8M258.1 88.5h5.8"/>
<path d="M258.1 92.4h5.8M263.9 80.9h.1M263.9 82.7h.1M263.9 84.7h.1M263.9 86.6h.1M263.9 88.5h.1M263.9 90.5h.1M263.9 92.4h.1M123.4 136.6h.1M123.4 136.6v2M242.7 134.7h.1M242.7 134.7v1.9"/>
<path d="M123.4 146.3h.1M123.4 144.3v2M242.7 144.3h.1M242.7 142.4v1.9M331.3 153.9h.1M331.3 153.9v2M331.3 163.5h.1M331.3 161.7v1.8M219.6 217.4h.1M219.6 207.8h.1M219.6 207.8v2M219.6 215.6v1.8"/>
<path d="M339 217.4h.1M339 207.8h.1M339 207.8v2M339 215.6v1.8M219.6 223.2h.1M219.6 238.6h.1M219.6 223.2v5.8M219.6 232.8v5.8M250.4 223.2h.1M250.4 238.6h.1M250.4 223.2v5.8M250.4 232.8v5.8"/>
<path d="M339 221.3h.1M339 232.8h.1M339 221.3v1.9M339 230.9v1.9"/>
</g>
<g fill="none" stroke="#804000" stroke-width=".19">
<path d="M263.3 44.9h.1M263.3 46.8h.1M263.3 56.4h.1M263.4 43.6l1.2 1.3M263.4 45.6l1.2 1.2M263.4 55.2l1.2 1.2M264.5 43.6l-1.2 1.3M264.5 45.6l-1.2 1.2M264.5 55.2l-1.2 1.2M264.6 44.9h.1M264.6 46.8h.1M264.6 56.4h.1"/>
<path d="M99.6 73.7h.1M99.7 72.5l1.2 1.2M100.8 72.5l-1.2 1.2M100.9 73.7h.1M186.3 79.5h.1M186.3 78.3l1.2 1.2M187.5 78.3l-1.2 1.2M187.5 79.5h.1M263.3 64.1h.1M263.3 66.1h.1M263.4 62.9l1.2 1.2M263.4 64.9l1.2 1.2"/>
<path d="M264.5 62.9l-1.2 1.2M264.5 64.9l-1.2 1.2M264.6 64.1h.1M264.6 66.1h.1M186.3 81.4h.1M186.3 80.3l1.2 1.1M187.5 80.3l-1.2 1.1M187.5 81.4h.1M263.3 91.1h.1M263.4 89.9l1.2 1.2M264.5 89.9l-1.2 1.2M264.6 91.1h.1"/>
</g>
<circle cx="148.1" cy="52.6" r=".27" fill="#00f"/>
<g fill="none" stroke="#00f" stroke-width=".19">
<path d="M314.6 227.1h.1M314.6 227.1h2.7M315.9 225.2h.1M315.9 230.9h.1M315.9 223.2v2M315.9 227.1v3.8"/>
<circle cx="148.1" cy="52.6" r=".27"/>
</g>
<path d="M148.4 50h.1M148.4 59.6h.1M148.4 50v2M148.4 57.7v1.9" fill="none" stroke="#f00" stroke-width=".19"/>
<path d="M314.6 225.2h2.7l-1.4 1.9z" fill-rule="evenodd" fill="#00f"/>
<path d="M314.6 225.2h2.7l-1.4 1.9z" fill="none" stroke="#00f" stroke-width=".19"/>
<path d="M317.5 229.4l.3 .7-.7-.4z" fill-rule="evenodd" fill="#00f"/>
<path d="M317.5 229.4l.3 .7-.7-.4z" fill="none" stroke="#00f" stroke-width=".19"/>
<path d="M317.5 228.3l.3 .7-.7-.4z" fill-rule="evenodd" fill="#00f"/>
<g fill="none" stroke="#00f" stroke-width=".19">
<path d="M91.9 55.6h.1M91.9 57.9h.1M91.9 55.6l1.2 1.2M91.9 57.9l1.2 1.2M92.5 59.6h.1M92.5 53.9l.6 .5M93.1 54.4h.1M93.1 56.8h.1M93.1 59.1h.1M93.1 54.4l-1.2 1.2M93.1 56.8l-1.2 1.1M93.1 59.1l-.6 .5"/>
<path d="M113.7 148.2h.1M113.7 148.2l-3.8 1.9M316.5 227.7h.1M316.5 228.8h.1M316.5 227.7l1.2 1.1M316.5 228.8l1.2 1.2M317.5 228.3l.3 .7-.7-.4z"/>
</g>
<path d="M92.5 52h.1M92.5 52v1.9M92.5 59.6v2M92.5 61.6h.1M315.9 221.3h.1M315.9 232.8h.1M315.9 221.3v1.9M315.9 230.9v1.9" fill="none" stroke="#f00" stroke-width=".19"/>
<circle cx="109.3" cy="150.1" r=".53" fill="#fff"/>
<g fill="none" stroke="#f00" stroke-width=".19">
<path d="M104.1 150.1h.1M104.1 150.1h4.7"/>
<circle cx="109.3" cy="150.1" r=".53"/>
</g>
<circle cx="114.3" cy="150.1" r=".54" fill="#fff"/>
<g fill="none" stroke="#f00" stroke-width=".19">
<path d="M114.9 150.1h4.6M119.5 150.1h.1M315.9 217.4h.1M315.9 207.8h.1M315.9 207.8v2M315.9 215.6v1.8"/>
<circle cx="114.3" cy="150.1" r=".54"/>
</g>
<path d="M315.3 215h.1M315.3 212.6h.1M315.3 210.3h.1M315.3 215l.6 .6M315.3 212.6l1.2 1.2M315.3 210.3l1.2 1.2M315.9 209.8h.1M315.9 209.8l-.6 .5M316.5 213.8h.1M316.5 211.5h.1M316.5 213.8l-1.2 1.2M316.5 211.5l-1.2 1.1" fill="none" stroke="#00f" stroke-width=".19"/>
<circle cx="235" cy="207.8" r=".37" fill="#f0f"/>
<circle cx="235" cy="207.8" r=".37" fill="none" stroke="#f0f" stroke-width=".19"/>
<circle cx="250.5" cy="219.4" r=".37" fill="#f0f"/>
<circle cx="250.5" cy="219.4" r=".37" fill="none" stroke="#f0f" stroke-width=".19"/>
<circle cx="235" cy="219.4" r=".37" fill="#f0f"/>
<circle cx="235" cy="219.4" r=".37" fill="none" stroke="#f0f" stroke-width=".19"/>
<circle cx="219.6" cy="219.4" r=".36" fill="#f0f"/>
<circle cx="219.6" cy="219.4" r=".36" fill="none" stroke="#f0f" stroke-width=".19"/>
<circle cx="179.2" cy="92.3" r=".37" fill="#f0f"/>
<circle cx="179.2" cy="92.3" r=".37" fill="none" stroke="#f0f" stroke-width=".19"/>
<circle cx="179.2" cy="90.4" r=".38" fill="#f0f"/>
<circle cx="179.2" cy="90.4" r=".38" fill="none" stroke="#f0f" stroke-width=".19"/>
<circle cx="179.2" cy="46.2" r=".37" fill="#f0f"/>
<circle cx="179.2" cy="46.2" r=".37" fill="none" stroke="#f0f" stroke-width=".19"/>
<circle cx="179.2" cy="88.5" r=".37" fill="#f0f"/>
<circle cx="179.2" cy="88.5" r=".37" fill="none" stroke="#f0f" stroke-width=".19"/>
<circle cx="200.3" cy="32.7" r=".36" fill="#f0f"/>
<circle cx="200.3" cy="32.7" r=".36" fill="none" stroke="#f0f" stroke-width=".19"/>
<circle cx="192.7" cy="32.7" r=".38" fill="#f0f"/>
<circle cx="192.7" cy="32.7" r=".38" fill="none" stroke="#f0f" stroke-width=".19"/>
<circle cx="179.2" cy="44.2" r=".37" fill="#f0f"/>
<circle cx="179.2" cy="44.2" r=".37" fill="none" stroke="#f0f" stroke-width=".19"/>
<circle cx="148.3" cy="61.6" r=".38" fill="#f0f"/>
<circle cx="148.3" cy="61.6" r=".38" fill="none" stroke="#f0f" stroke-width=".19"/>
<circle cx="123.3" cy="150.1" r=".36" fill="#f0f"/>
<circle cx="123.3" cy="150.1" r=".36" fill="none" stroke="#f0f" stroke-width=".19"/>
<circle cx="242.7" cy="153.9" r=".37" fill="#f0f"/>
<circle cx="242.7" cy="153.9" r=".37" fill="none" stroke="#f0f" stroke-width=".19"/>
<circle cx="235" cy="150.1" r=".37" fill="#f0f"/>
<circle cx="235" cy="150.1" r=".37" fill="none" stroke="#f0f" stroke-width=".19"/>
<circle cx="335.2" cy="146.2" r=".36" fill="#f0f"/>
<circle cx="335.2" cy="146.2" r=".36" fill="none" stroke="#f0f" stroke-width=".19"/>
<circle cx="327.5" cy="150.1" r=".37" fill="#f0f"/>
<circle cx="327.5" cy="150.1" r=".37" fill="none" stroke="#f0f" stroke-width=".19"/>
<circle cx="331.3" cy="148.1" r=".37" fill="#f0f"/>
<circle cx="331.3" cy="148.1" r=".37" fill="none" stroke="#f0f" stroke-width=".19"/>
<circle cx="335.2" cy="128.9" r=".37" fill="#f0f"/>
<circle cx="335.2" cy="128.9" r=".37" fill="none" stroke="#f0f" stroke-width=".19"/>
<circle cx="98.3" cy="169.3" r=".36" fill="#f0f"/>
<circle cx="98.3" cy="169.3" r=".36" fill="none" stroke="#f0f" stroke-width=".19"/>
<circle cx="88.7" cy="67.3" r=".38" fill="#f0f"/>
<circle cx="88.7" cy="67.3" r=".38" fill="none" stroke="#f0f" stroke-width=".19"/>
<g font-size="4" fill="#8000ff">
<text x="119.5" y="28.4">PIC16F1937</text>
<text x="50.2" y="30.4">ICSP Header</text>
<text x="292.9" y="111.2">COM with MV Device</text>
<text x="88.7" y="124.6">AP Reset Switch (GPIO)</text>
<text x="296.7" y="193.9">LEDs</text>
</g>
<g font-size="3" fill="#f00">
<text x="65.6" y="52.5">To keep PIC</text>
<text x="65.6" y="55.5">in RESET</text>
</g>
<text font-size="2.5" fill="#8000ff" x="217.7" y="200.3">For SW Configuration Usage</text>
<g font-size="1.7">
<text x="206.2" y="28.6">V_3V3_STB</text>
<text x="190.8" y="41.1">Assy = PIC</text>
<text x="198.5" y="41.1">Assy = PIC</text>
<text x="206.2" y="41.1">Assy = PIC</text>
<text x="88.7" y="47.8">V_3V3_STB</text>
<text x="146.5" y="45.9">V_3V3_STB</text>
<text x="189.4" y="47.7">28</text>
<text x="190.4" y="43.9">7</text>
<text x="190.4" y="45.8">8</text>
<text x="259.5" y="43.9">19</text>
<text x="259.5" y="45.8">20</text>
<text x="259.5" y="47.7">21</text>
<text x="189.4" y="51.6">38</text>
<text x="189.4" y="53.5">39</text>
<text x="259.5" y="49.6">22</text>
<text x="259.5" y="51.6">23</text>
<text x="259.5" y="53.5">24</text>
<text x="297.3" y="48.8">PIC_PCIe0_WakeEn</text>
<text x="298.1" y="50.7">V_3V3_EN</text>
<text x="63.7" y="59.4">V_3V3_STB</text>
<text x="92.5" y="57.4">Assy = PIC</text>
<text x="150.3" y="55.5">100k</text>
<text x="189.4" y="55.4">40</text>
<text x="189.4" y="57.3">41</text>
<text x="190.4" y="59.3">2</text>
<text x="259.5" y="57.3">32</text>
<text x="259.5" y="55.4">33</text>
<text x="298.4" y="58.4">B2B_V_CPU_CORE_PG</text>
<text x="82.3" y="63.1">1</text>
<text x="103.7" y="63.1">1</text>
<text x="103.7" y="65">2</text>
<text x="120.9" y="62.1">B2B_MASK_CKE_MRST</text>
<text x="134.5" y="64.1">B2B_MV_VSDRAM_PWR_EN</text>
<text x="150.2" y="60.2">B2B_MRn</text>
<text x="190.4" y="61.2">3</text>
<text x="190.4" y="63.1">4</text>
<text x="190.4" y="65">5</text>
<text x="259.5" y="63.1">10</text>
<text x="259.5" y="65">11</text>
<text x="259.5" y="61.2">9</text>
<text x="297.9" y="62.1">B2B_PHY0_INTn</text>
<text x="103.7" y="66.9">3</text>
<text x="103.7" y="68.9">4</text>
<text x="103.7" y="70.8">5</text>
<text x="142.2" y="66.1">B2B_1V8_PWR_EN</text>
<text x="142.6" y="71.9">PIC_PCIe1_WakeEn</text>
<text x="143.4" y="69.9">B2B_RTC_ALARM</text>
<text x="189.4" y="68.9">25</text>
<text x="189.4" y="70.8">26</text>
<text x="259.5" y="66.9">12</text>
<text x="259.5" y="68.9">14</text>
<text x="259.5" y="70.8">15</text>
<text x="298.6" y="71.7">PIC_FAN_CTRL</text>
<text x="298.6" y="68">B2B_1V8_1V35_EN</text>
<text x="298.6" y="69.8">B2B_PHY0_RSTn</text>
<text x="77.1" y="72.6">Assy = PIC</text>
<text x="103.7" y="72.7">6</text>
<text x="189.4" y="72.7">27</text>
<text x="189.4" y="74.7">18</text>
<text x="259.5" y="72.7">16</text>
<text x="259.5" y="74.7">17</text>
<text x="106" y="79.2">Assy = PIC</text>
<text x="189.4" y="80.4">29</text>
<text x="189.4" y="78.5">13</text>
<text x="259.5" y="78.5">34</text>
<text x="259.5" y="80.4">35</text>
<text x="259.5" y="82.3">36</text>
<text x="297.7" y="83.4">V_1V8_G_EN</text>
<text x="298.6" y="79.4">PIC_PushButton_AP_RESETn</text>
<text x="186.6" y="86.2">EPAD</text>
<text x="190.4" y="88.1">6</text>
<text x="259.5" y="84.3">37</text>
<text x="259.5" y="86.2">42</text>
<text x="259.5" y="88.1">43</text>
<text x="297.7" y="87.1">PIC_IO_PG_CPU_CORE_EN</text>
<text x="298.1" y="85.3">V_1V8_EN</text>
<text x="189.4" y="90">30</text>
<text x="189.4" y="91.9">31</text>
<text x="259.5" y="90">44</text>
<text x="259.5" y="91.9">1</text>
<text x="192.7" y="98.4">Assy = PIC</text>
<text x="331.8" y="124.4">V_3V3</text>
<text x="239.3" y="130.1">V_3V3</text>
<text x="119.9" y="132.1">V_3V3_STB</text>
<text x="244.7" y="142.1">Assy = DNP</text>
<text x="325.6" y="138.3">Assy = DNP</text>
<text x="337.1" y="138.3">Assy = DNP</text>
<text x="125.3" y="144">Assy = PIC</text>
<text x="215" y="146.9">I2C_IO_1_0</text>
<text x="344.8" y="148.8">B2B_MPP34</text>
<text x="344.8" y="146.9">B2B_MPP33</text>
<text x="158.4" y="150.7">PushButton_AP_RESETn</text>
<text x="215" y="150.7">I2C_IO_1_1</text>
<text x="215" y="154.6">I2C_IO_1_2</text>
<text x="344.8" y="150.7">B2B_MPP35</text>
<text x="329.4" y="161.3">Assy = DNP</text>
<text x="125.3" y="163.3">Assy = DNP</text>
<text x="237" y="163.3">Assy = DNP</text>
<text x="246.6" y="203.7">V_3V3_STB</text>
<text x="312.1" y="201.8">V_3V3_STB</text>
<text x="335.2" y="201.8">V_3V3_STB</text>
<text x="221.6" y="215.2">Assy = PIC</text>
<text x="237" y="215.2">Assy = PIC</text>
<text x="252.4" y="215.2">Assy = PIC</text>
<text x="319.8" y="215.2">Assy = PIC</text>
<text x="342.9" y="215.2">Assy = PIC</text>
<text x="315.6" y="221.9" transform="rotate(-90 315.6 221.9)">A</text>
<text x="338.7" y="221.9" transform="rotate(-90 338.7 221.9)">A</text>
<text x="219.2" y="227.7" transform="rotate(-90 219.2 227.7)">1</text>
<text x="234.7" y="227.7" transform="rotate(-90 234.7 227.7)">1</text>
<text x="250" y="227.7" transform="rotate(-90 250 227.7)">1</text>
<text x="319.8" y="226.8">SMD_Green</text>
<text x="342.9" y="226.8">SMD_Green</text>
<text x="315.6" y="233.5" transform="rotate(-90 315.6 233.5)">C</text>
<text x="338.7" y="233.5" transform="rotate(-90 338.7 233.5)">C</text>
<text x="219.2" y="235.2" transform="rotate(-90 219.2 235.2)">2</text>
<text x="221.6" y="234.5">Assy = PIC</text>
<text x="234.7" y="235.2" transform="rotate(-90 234.7 235.2)">2</text>
<text x="237" y="234.5">Assy = PIC</text>
<text x="250" y="235.2" transform="rotate(-90 250 235.2)">2</text>
<text x="252.4" y="234.5">Assy = PIC</text>
<text x="314" y="235.5">Assy = PIC</text>
<text x="337.1" y="235.5">Assy = PIC</text>
<text x="331.4" y="276.8">Copyright (c) 2015 SolidRun ltd.</text>
<text x="331.4" y="278.6">Released under Creative Commons Attribution 3.0 Unported License</text>
<text x="331.4" y="280.3">All Rights Reserved</text>
<text x="312.1" y="284.5">Size</text>
<text x="314" y="286.4">C</text>
<text x="317.9" y="284.5">Title</text>
<text x="321.7" y="286.4">ClearFog Pro Evaluation Board</text>
<text x="375.6" y="284.5">Rev</text>
<text x="312.1" y="290.3">Date:</text>
<text x="322.1" y="290.3">Wednesday, October 28, 2015</text>
<text x="350.6" y="290.3">Sheet</text>
<text x="360.3" y="290.3">10</text>
<text x="366" y="290.3">of</text>
<text x="371.8" y="290.3">19</text>
</g>
<g font-size="1.7" fill="#000080">
<text x="188.8" y="34.4">C166</text>
<text x="196.6" y="34.4">C177</text>
<text x="204.3" y="34.4">C176</text>
<text x="188.8" y="38.2">100nF</text>
<text x="196.6" y="38.2">100nF</text>
<text x="204.3" y="38.2">10uF</text>
<text x="256.2" y="42">U16</text>
<text x="92.5" y="53.6">R17</text>
<text x="150.3" y="53.6">R90</text>
<text x="77.1" y="58.4">JP5</text>
<text x="92.5" y="55.5">4.7K</text>
<text x="107" y="61.5">JP4</text>
<text x="77.1" y="70.1">HEADER 1</text>
<text x="106" y="76.7">Header_1x6</text>
<text x="192.7" y="95.9">PIC16F1937</text>
<text x="330.6" y="134.4">R98</text>
<text x="330.6" y="136.7">4.7K</text>
<text x="338.3" y="134.4">R101</text>
<text x="338.3" y="136.7">4.7K</text>
<text x="126.4" y="142.5">4.7K</text>
<text x="127.4" y="140.2">R23</text>
<text x="245.9" y="138.3">R65</text>
<text x="245.9" y="140.6">4.7K</text>
<text x="109.9" y="145.9">SW3</text>
<text x="107.9" y="153.7">IT-1102H</text>
<text x="126.4" y="159.4">C44</text>
<text x="126.4" y="161.7">100nF</text>
<text x="238.2" y="159.4">R72</text>
<text x="238.2" y="161.7">4.7K</text>
<text x="334.5" y="157.5">R24</text>
<text x="334.5" y="159.8">4.7K</text>
<text x="222.8" y="211.4">R3</text>
<text x="222.8" y="213.7">4.7K</text>
<text x="238.2" y="211.4">R4</text>
<text x="238.2" y="213.7">4.7K</text>
<text x="253.5" y="211.4">R5</text>
<text x="253.5" y="213.7">4.7K</text>
<text x="319" y="211.4">R27</text>
<text x="319" y="213.7">1K</text>
<text x="342.1" y="211.4">R6</text>
<text x="342.1" y="213.7">1K</text>
<text x="319" y="224.8">LED19</text>
<text x="342.1" y="224.8">LED16</text>
<text x="222.8" y="230.6">JP1</text>
<text x="222.8" y="233">Header_1x2</text>
<text x="238.2" y="230.6">JP2</text>
<text x="238.2" y="233">Header_1x2</text>
<text x="253.5" y="230.6">JP3</text>
<text x="253.5" y="233">Header_1x2</text>
</g>
<g font-size="1.7" fill="#004080">
<text x="193.6" y="45.1">VDD[0]</text>
<text x="193.6" y="47">VDD[1]</text>
<text x="217.2" y="45.1">SEG12/VCAP/SS/SRNQ/C2OUT/C12IN0-/AN0/RA0</text>
<text x="238" y="47">SEG7/C12IN1-/AN1/RA1</text>
<text x="193.6" y="48.9">VDD[2]</text>
<text x="193.6" y="52.8">RD0/CPS8/COM3</text>
<text x="225.6" y="48.9">COM2/DACOUT/VREF-/C2IN+/AN2/RA2</text>
<text x="227.8" y="52.8">RA4/C1OUT/CPS6/T0CKI/SRQ/SEG4</text>
<text x="232.9" y="50.8">SEG15VREF+/C1IN+/AN3/RA3</text>
<text x="193.6" y="54.7">RD1/CPS9/CCP4</text>
<text x="193.6" y="56.6">RD2/CPS10/P2B</text>
<text x="193.6" y="58.5">RD3/CPS11/P2C/SEG16</text>
<text x="220.1" y="54.7">RA5/AN4/C2OUT/CPS7/SRNQ/SS/VCAP/SEG5</text>
<text x="228.7" y="56.6">RA6/OSC2/CLKOUT/VCAP(2)/SEG1</text>
<text x="238" y="58.5">RA7/OSC1/CLKIN/SEG2</text>
<text x="107" y="64.3">1</text>
<text x="193.6" y="60.5">SEG17/P2D/CPS12/RD4</text>
<text x="193.6" y="62.4">SEG18/P1B/CPS13/RD5</text>
<text x="193.6" y="64.3">SEG19/P1C/CPS14/RD6</text>
<text x="231" y="64.3">VLCD1/CPS1/C12IN3-/AN10/RB1</text>
<text x="232.4" y="62.4">SEG0/INT/SRI/CPS0/AN12/RB0</text>
<text x="107" y="66.3">2</text>
<text x="107" y="68.2">3</text>
<text x="107" y="70.1">4</text>
<text x="193.6" y="66.3">SEG20/P1D/CPS15/RD7</text>
<text x="193.6" y="70.1">RE0/AN5/CCP3/P3A/SEG21</text>
<text x="223.2" y="68.2">VLCD3/P2A/CCP2/CPS3/C12IN2-/AN9/RB3</text>
<text x="238.6" y="70.1">COM0/CPS4/AN11/RB4</text>
<text x="238.9" y="66.3">VLCD2/CPS2/AN8/RB2</text>
<text x="107" y="72.1">5</text>
<text x="107" y="74">6</text>
<text x="193.6" y="72.1">RE1/AN6/P3B/SEG22</text>
<text x="193.6" y="74">RE2/AN7/CCP5/SEG23</text>
<text x="193.6" y="75.9">VPP/MCLR/RE3</text>
<text x="225.9" y="72.1">COM1/T1G/P3A/CCP3/CPS5/AN13/RB5</text>
<text x="232.9" y="75.9">SEG13/ICDDAT/ICSPDAT/RB7</text>
<text x="233.2" y="74">SEG14/ICDCLK/ICSPCLK/RB6</text>
<text x="193.6" y="81.7">NC[1]</text>
<text x="193.6" y="79.7">NC[0]</text>
<text x="237.3" y="81.7">RC1/T1OSI/CCP2(1)/P2A</text>
<text x="238.3" y="79.7">RC0/T1OSO/T1CKI/P2B</text>
<text x="240.8" y="83.6">RC2/CCP1/P1A/SEG</text>
<text x="193.6" y="89.4">VSS[0]</text>
<text x="193.6" y="87.4">EPAD</text>
<text x="234.3" y="87.4">RC4/SDI/SDA/T1G(1)/SEG11</text>
<text x="240.8" y="85.5">RC3/SCL/SCK/SEG6</text>
<text x="243.5" y="89.4">RC5/SDO/SEG10</text>
<text x="193.6" y="91.3">VSS[1]</text>
<text x="193.6" y="93.2">VSS[2]</text>
<text x="243" y="93.2">SEG8/DT/RX/RC7</text>
<text x="243.1" y="91.3">RC6/TX/CK/SEG9</text>
</g>
<g font-size="1.7" fill="#f00">
<text x="168.1" y="53.5">PIC_COM1</text>
<text x="168.1" y="51.6">PIC_COM2</text>
<text x="264.3" y="51.6">Pic_in0</text>
<text x="264.3" y="53.5">PIC_LED0</text>
<text x="168.1" y="57.4">PIC_COM0</text>
<text x="168.1" y="55.5">PIC_LED1</text>
<text x="92.9" y="63.1">MCLR#</text>
<text x="94.9" y="68.9">PGD</text>
<text x="94.9" y="70.9">PGC</text>
<text x="264.3" y="68.9">PIC_PHY0_RSTn</text>
<text x="168.1" y="74.7">MCLR#</text>
<text x="168.1" y="72.8">Pic_in1</text>
<text x="264.3" y="72.8">PGC</text>
<text x="264.3" y="74.7">PGD</text>
<text x="264.3" y="80.5">Pic_in2</text>
<text x="126.6" y="149.7">PushButton_AP_RESETn</text>
<text x="235.5" y="145.9">MCLR#</text>
<text x="237.4" y="149.7">PGD</text>
<text x="325.4" y="149.7">PIC_COM2</text>
<text x="325.4" y="147.8">PIC_COM1</text>
<text x="325.4" y="145.9">PIC_COM0</text>
<text x="237.4" y="153.6">PGC</text>
<text x="213.5" y="219">Pic_in2</text>
<text x="227.8" y="219">Pic_in1</text>
<text x="243.2" y="219">Pic_in0</text>
<text x="315.6" y="246" transform="rotate(-90 315.6 246)">PIC_LED0</text>
<text x="338.7" y="246" transform="rotate(-90 338.7 246)">PIC_LED1</text>
</g>
<text font-size="1.7" fill="#f0f" x="377.6" y="286.4">Rev-2.1</text>
<g font-size="1.4">
<text x="40.6" y="1.4">5</text>
<text x="117.6" y="1.4">4</text>
<text x="194.6" y="1.4">3</text>
<text x="271.7" y="1.4">2</text>
<text x="348.7" y="1.4">1</text>
<text x=".6" y="39.2">D</text>
<text x="387.7" y="39.2">D</text>
<text x=".6" y="111.4">C</text>
<text x="387.7" y="111.4">C</text>
<text x=".6" y="183.6">B</text>
<text x="387.7" y="183.6">B</text>
<text x=".6" y="255.7">A</text>
<text x="387.7" y="255.7">A</text>
<text x="40.6" y="292">5</text>
<text x="117.6" y="292">4</text>
<text x="194.6" y="292">3</text>
<text x="271.7" y="292">2</text>
<text x="348.7" y="292">1</text>
</g>
</svg>
